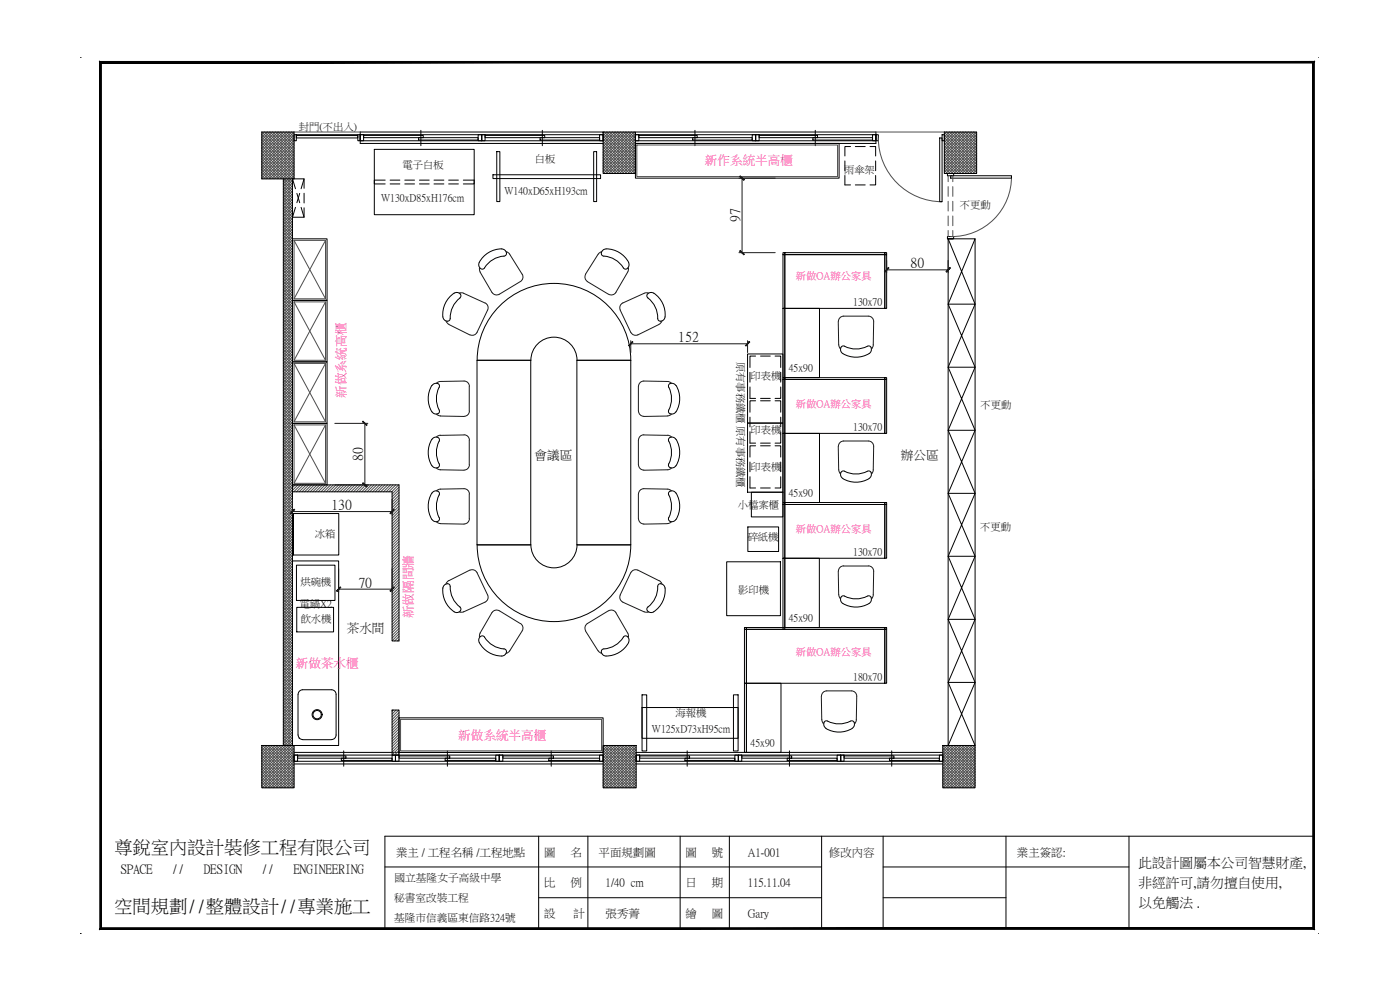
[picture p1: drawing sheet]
<svg xmlns="http://www.w3.org/2000/svg" width="420mm" height="297mm" viewBox="0 0 420 297" stroke-linecap="round" stroke-linejoin="round" font-family="sans-serif">
<g fill="none" stroke="#000" stroke-width=".3">
<path d="M24.1 17.2h.1M395.7 17.2h.1M161.7 250.9v27.7M176.4 250.9v27.7M204.1 250.9v27.7M218.9 250.9v27.7M246.6 250.9v27.7M265 250.9v27.7M301.9 250.9v27.7M338.8 250.9v27.7M394.2 250.9h-278.7v27.7M115.5 260.1h131.1"/>
<path d="M161.7 269.4h84.9M265 260.1h73.8M265 269.4h36.9M24.1 280.1h.1M395.7 280.1h.1"/>
</g>
<path d="M30.4 18.9h363.6l.4-.5zM30 18.4h364.4l-364 .5zM30 18.4l.4 260v-259.5zM30 18.4l.4 260-.4 .4zM30 278.8l364-.4h-363.6zM30 278.8l364-.4 .4 .4zM394 18.9v259.5l.4 .4zM394 18.9l.4-.5v260.4z" fill="#000" stroke="#000" stroke-width=".3"/>
<g fill="none" stroke="#000" stroke-width=".3">
<path d="M112.3 44.8h30v19.6h-30zM115.6 54h-3.3v1.2h3.3M117.1 55.2h2.9M117.1 54h2.9M121.5 55.2h2.9M121.5 54h2.9M125.9 55.2h2.9M125.9 54h2.9M130.2 55.2h3M130.2 54h3M134.6 55.2h3M134.6 54h3"/>
<path d="M139.1 54h3.2v1.2h-3.2M147.9 52.4h32.3v1.2h-32.3zM149.1 45.5h.9v15h-.9zM178.2 45.5h.9v15h-.9zM253.6 48.3v2.9M253.6 52.6v2.9h1.7M255.3 44h-1.7v2.8M256.7 44h3M256.7 55.5h3M261.1 44h1.7v2.8M262.8 52.6v2.9h-1.7M262.8 48.3v2.9"/>
<path d="M143.8 78.8a1.14 1.14 0 0 0 .1 1.5 1.14 1.14 0 0 0 1.5 .1M150.6 74.7l.7 .2 .7 1M150.6 74.7a7.7 7.7 0 0 0-6.8 4M152 75.9l-.3 .8a8.1 8.1 0 0 0-6.3 3.6M180.5 75.9l.1 .6 .6 .4M181.2 76.8a8 8 0 0 1 6.2 3.9 1.22 1.22 0 0 0 1.3-.6 1.22 1.22 0 0 0-.1-1.3M181.9 74.7l-.8 .2-.6 1M181.9 74.7a7.7 7.7 0 0 1 6.8 4M235 76.4h.5v16.1h-.5zM235 75.8h.5v.6h-.5zM235.5 75.8h30v.6h-30zM235.5 76.4h30v16.1h-30z"/>
<path d="M265.5 76.4h.6v16.1h-.6zM265.5 75.8h.6v.6h-.6zM132.9 95.1a1.12 1.12 0 0 0 .9 1.3 1.12 1.12 0 0 0 1.3-.9M136.3 88a1.11 1.11 0 0 1 1.5-.1 1.11 1.11 0 0 1 .2 1.5M136.3 87.9a7.7 7.7 0 0 0-3.4 7.2M138 89.4a7.5 7.5 0 0 0-2.9 6.2M194.4 88.2l-.3 .6 .3 .6M194.5 89.4a7.5 7.5 0 0 1 2.9 6.2M196.2 87.9a7.2 7.2 0 0 1 3.1 7.9 1 1 0 0 1-1.1 .6 1 1 0 0 1-.8-.9M196.2 88l-.7-.3-1.1 .5M235 92.5h.5v20.8h-.5zM235.5 92.5h10.4v20.8h-10.4z"/>
<path d="M129.6 115.6a7.7 7.7 0 0 0 0 8M129.6 115.7a1.11 1.11 0 0 1 1.4-.8 1.11 1.11 0 0 1 .8 1.3M131.8 116.2a7.5 7.5 0 0 0 0 6.8M202.9 115.7a1.11 1.11 0 0 0-1.4-.8 1.11 1.11 0 0 0-.8 1.3 7.4 7.4 0 0 1 0 6.8M202.9 115.6a7.1 7.1 0 0 1-.6 8.5 .98 .98 0 0 1-1.2 .1 .98 .98 0 0 1-.4-1.2M224.4 106.2h10.6v20.7h-10.6zM225.1 111.7v3M225.1 116.1v3.4h1.7M226.8 106.8h-1.7v3.5M228.2 106.8h3M228.2 119.5h3M232.6 106.8h1.7v3.5"/>
<path d="M234.3 116.1v3.4h-1.7M234.3 111.7v3M235 113.3v.6h.5v-.6h30v.6h-30v-.6zM235 113.9h.5v16.1h-.5zM235.5 113.9h30v16.1h-30zM252.3 104.4v.7a1.91 1.91 0 0 0 1.5 1.4 7.7 7.7 0 0 0 7-.4M253.5 103.9a7.5 7.5 0 0 0 6.8 0M253.5 103.9l-.7-.1-.5 .5M260.3 103.9l.7-.1 .5 .5M261.4 104.4l.1 .7-.7 1M265.5 113.9h.6v16.1h-.6zM265.5 113.3h.6v.6h-.6z"/>
<path d="M129.6 131.8a7.7 7.7 0 0 0 0 7.9M129.6 131.8a1.12 1.12 0 0 1 1.4-.7 1.12 1.12 0 0 1 .8 1.3M131.8 132.4a7.5 7.5 0 0 0 0 6.8M131.8 139.2a1.06 1.06 0 0 1-.6 1.2 1.06 1.06 0 0 1-1.3-.4l-.3-.3M131.8 123a.97 .97 0 0 1-.4 1.2 .97 .97 0 0 1-1.2-.1l-.6-.6M200.9 131.3l1-.1a2.53 2.53 0 0 1 1.8 2.3 6.8 6.8 0 0 1-1.4 6.8 .98 .98 0 0 1-1.2 0 .98 .98 0 0 1-.4-1.1 8 8 0 0 0-.1-7.3zM224.4 126.9h10.6v20.8h-10.6zM225.1 125.2v2.9M225.1 129.5v3.5h1.7M225.1 138.6v2.9M226.8 120.3h-1.7v3.4M226.8 133.8h-1.7v3.3"/>
<path d="M228.2 120.3h3M228.2 133h3M228.2 133.8h3M232.6 120.3h1.7v3.4M232.6 133.8h1.7v3.3M234.3 129.5v3.5h-1.7M234.3 125.2v2.9M234.3 138.6v2.9M235 130h.5v20.8h-.5zM235.5 130h10.4v20.8h-10.4zM88.1 154.1h13.6v12.4h-13.6zM129.6 147.9a7.7 7.7 0 0 0 0 8"/>
<path d="M129.6 148a1.12 1.12 0 0 1 1.4-.8 1.12 1.12 0 0 1 .8 1.3M131.8 148.5a7.5 7.5 0 0 0 0 6.8M131.8 155.3a1.06 1.06 0 0 1-.6 1.3 1.06 1.06 0 0 1-1.3-.4l-.3-.4M200.9 147.5l1-.2a2.53 2.53 0 0 1 1.8 2.3 6.8 6.8 0 0 1-1.4 6.8 .98 .98 0 0 1-1.2 .1 .98 .98 0 0 1-.4-1.2 8 8 0 0 0-.1-7.2zM224.4 158.1h9.3v7.4h-9.3zM225.1 143v3.4h1.7M225.5 147.7h9.5v7.4h-9.5zM228.2 146.4h3M234.3 143v3.4h-1.7M235 150.8v.6h.5v-.6h30v.6h-30v-.6zM235 151.4h.5v16.1h-.5zM235.5 151.4h30v16.1h-30z"/>
<path d="M252.9 143.6a7.7 7.7 0 0 0 7.9 0M253.5 141.4a7.5 7.5 0 0 0 6.8 0M253.5 141.4a1.06 1.06 0 0 0-1.3 .6 1.06 1.06 0 0 0 .4 1.3l.3 .3M260.3 141.4l.7-.1 .5 .5M261.4 141.8v1.2l-.6 .6M265.5 151.4h.6v16.1h-.6zM265.5 150.8h.6v.6h-.6zM89 169.6h11.5v10.6h-11.5zM132.9 176.4a7.7 7.7 0 0 0 3.4 7.2M134.2 175.2l-.7 .2-.6 1M134.2 175.1l.7 .2 .2 .7M135.1 176a7.5 7.5 0 0 0 2.9 6.1"/>
<path d="M197.4 176a8 8 0 0 1-3.2 6.5l.2 .8M198.3 175.1l-.7 .2-.2 .7M198.3 175.2l.7 .2 .6 1M199.6 176.4a7.7 7.7 0 0 1-3.4 7.2M218.1 168.6h16.1v16.1h-16.1zM235 167.5h.5v20.8h-.5zM235.5 167.5h10.4v20.8h-10.4zM253.5 178.9a7.5 7.5 0 0 0 6.8 0M253.5 178.9a1.08 1.08 0 0 0-1.3 .5 1.08 1.08 0 0 0 .4 1.4 7.5 7.5 0 0 0 8.2 .3M260.3 178.9l.7-.1 .5 .5M261.4 179.3v1.2l-.6 .6M89.1 182.2h11v7.4h-11z"/>
<path d="M138 182.1l.3 .6-.2 .6M138.1 183.4l-1.1 .4-.7-.2M145.4 191.2a1.07 1.07 0 0 0-1.3-.2 1.07 1.07 0 0 0-.4 1.4 7.1 7.1 0 0 0 7.6 4.2 1.01 1.01 0 0 0 .7-1 1.01 1.01 0 0 0-.8-.9 7.4 7.4 0 0 1-5.8-3.5M181.2 194.7a1.07 1.07 0 0 0-.8 1.1 1.07 1.07 0 0 0 1.1 1h.4M188.6 192.7a1.11 1.11 0 0 0 0-1.5 1.11 1.11 0 0 0-1.5 0 7.3 7.3 0 0 1-5.9 3.5M188.7 192.8a7.7 7.7 0 0 1-6.8 4M194.4 183.4l1.1 .4 .7-.2M223.4 188.8h.6v16.2h-.6zM223.4 188.3h.6v.5h-.6zM224 188.3h41.5v.5h-41.5zM224 188.8h41.5v16.2h-41.5zM235 188.3h.5v.5h-.5z"/>
<path d="M265.5 188.8h.6v16.2h-.6zM265.5 188.3h.6v.5h-.6zM192.7 212.3h28.8v9.2h-28.8zM192.7 208.5h1.4v16.8h-1.4zM220.1 208.5h1.4v16.8h-1.4zM223.4 205h.6v20.7h-.6zM224 205h10.4v20.7h-10.4zM255.2 216.4a8 8 0 0 1-7.2-.1 1.19 1.19 0 0 0-.9 1.1 1.19 1.19 0 0 0 .8 1.1M255.2 216.4a.97 .97 0 0 1 1.2 .3 .97 .97 0 0 1-.1 1.2 7 7 0 0 1-8.4 .7"/>
</g>
<g fill="none" stroke="#000" stroke-width=".3">
<path d="M88.9 40.4h18.5M190.7 43h61.1v10.5h-61.1zM87.8 71.7h10.4v18.4h-10.4zM285.9 71.7h-1.3v152l8-18.9-8-19 8-18.9-8-18.9 8-18.9-8-18.9 8-18.9h-8l8 18.9-8 18.9 8 18.9-8 18.9 8 18.9-8 19 8 18.9v-152M87.8 90.1h10.4v18.5h-10.4zM284.6 91.3l8-19.6h-8l8 19.6M87.8 108.6h10.4v18.4h-10.4zM143.2 108.1h16.1v55.4h-16.1zM143.2 108.1h16.1M143.2 108.1a23.1 23.1 0 0 1 23.1-23.1 23.1 23.1 0 0 1 23 23.1M159.3 108.1a6.9 6.9 0 0 1 7-6.9 6.9 6.9 0 0 1 6.9 6.9h16.1M173.1 108.1h16.2v55.4h-16.2z"/>
<path d="M284.6 110.2h8M87.8 127h10.4v18.5h-10.4zM284.6 129.1h8M87.8 145.5h31.9v46.8h-2v-44.7h-29.9M284.6 148h8M143.2 163.5h16.1M143.2 163.5a23.1 23.1 0 0 0 23.1 23 23.1 23.1 0 0 0 23-23h-16.2a6.9 6.9 0 0 1-6.9 6.9 6.9 6.9 0 0 1-6.9-6.9M284.6 166.9h8M284.6 185.8h8M117.7 213h2v13.6h-2zM119.7 215.4h61.3v10.3h-61.3zM284.6 204.8h8"/>
</g>
<!-- layer: HATCH -->
<g fill="none" stroke="#4d4d4d" stroke-width=".3">
<path d="M78.6 39.6l9.7 9.6M79.3 39.6l-.7 .8 9.7 9.7M79.4 39.6l8.9 8.8M80.2 39.6l-1.6 1.6 9.7 9.7M80.2 39.6l8.1 8M81 39.6l-2.4 2.4 9.7 9.7M81.1 39.6l7.2 7.2M81.8 39.6l-3.2 3.2M81.9 39.6l6.4 6.4M82.6 39.6l-4 4 9.7 9.7M82.7 39.6l5.6 5.6M83.4 39.6l-4.8 4.8 9.2 9.3"/>
<path d="M83.5 39.6l4.8 4.8M84.2 39.6l-5.6 5.6 8.4 8.5M84.3 39.6l4 3.9M85 39.6l-6.4 6.5 9.2 9.3M85.1 39.6l3.2 3.1M85.9 39.6l-7.3 7.3 6.7 6.8M86 39.6l2.3 2.3M86.7 39.6l-8.1 8.1 5.9 6M86.8 39.6l1.5 1.5M87.5 39.6l-8.9 8.9M87.6 39.6l.7 .6M88.3 39.7l-9.7 9.6 4.3 4.4"/>
<path d="M181.3 39.6l-.3 .3M181.4 39.6l9.3 9.3M182.1 39.6l-1.1 1.1M182.2 39.6l8.5 8.5M182.9 39.6l-1.9 1.9M183 39.6l7.7 7.7M183.8 39.6l-2.8 2.7M183.8 39.6l6.9 6.8M184.6 39.6l-3.6 3.6M184.6 39.6l6.1 6M185.4 39.6l-4.4 4.4M185.4 39.6l5.3 5.2"/>
<path d="M186.2 39.6l-5.2 5.2M186.3 39.6l4.4 4.5-8 8M187 39.6l-6 6M187.1 39.6l3.6 3.6M187.8 39.6l-6.8 6.8M187.9 39.6l2.8 2.8M188.6 39.6l-7.6 7.6M188.7 39.6l2 2M189.4 39.6l-8.4 8.4M189.6 39.6l1.1 1.2M190.3 39.6l-9.3 9.3M190.4 39.6l.3 .3"/>
<path d="M190.7 40l-9.7 9.7M283.4 39.7l9.7 9.6M284 39.6l-.6 .6M284.1 39.6l9 8.9M284.9 39.6l-1.5 1.4M285 39.6l8.1 8.1M285.7 39.6l-2.3 2.3M285.8 39.6l7.3 7.3M286.5 39.6l-3.1 3.1M286.6 39.6l6.5 6.4-6 6.1M287.3 39.6l-3.9 3.9M287.4 39.6l5.7 5.7"/>
<path d="M288.1 39.6l-4.7 4.7M288.2 39.6l4.9 4.9M289 39.6l-5.6 5.5M289 39.6l4.1 4.1M289.8 39.6l-6.4 6.4M289.8 39.6l3.3 3.2M290.6 39.6l-7.2 7.2M290.7 39.6l2.4 2.4-9.7 9.6M291.4 39.6l-8 8M291.5 39.6l1.6 1.6M292.2 39.6l-8.8 8.8M292.3 39.6l.8 .8"/>
<path d="M293 39.6l-9.6 9.6M78.6 48.5l5.1 5.2M78.6 42.8l9.7 9.7M85 59.9l2.8 2.8M85 59.1l2.8 2.8M85 58.3l2.8 2.8M85 57.5l2.8 2.8M85 56.7l2.8 2.8M85 55.9l2.8 2.8M85 55.1l2.8 2.7M85 54.3l2.8 2.7M85.3 53.7l2.5 2.5"/>
<path d="M85.7 53.7l-.7 .7M86.5 53.7l-1.5 1.5M87 53.7l.8 .9M87.3 53.7l-2.3 2.3M87.8 54l-2.8 2.8M87.8 54.9l-2.8 2.7M87.8 55.7l-2.8 2.7M87.8 56.5l-2.8 2.8M87.8 57.3l-2.8 2.8M87.8 58.2l-2.8 2.7M87.8 59l-2.8 2.7M87.8 59.8l-2.8 2.8"/>
<path d="M88.3 40.5l-9.7 9.7 3.5 3.5M88.3 41.3l-9.7 9.7 2.7 2.7M88.3 42.1l-9.7 9.7 1.9 1.9M88.3 42.9l-9.7 9.7 1 1.1M88.3 43.7l-9.7 9.7 .2 .3M88.3 44.6l-9.2 9.1M88.3 45.4l-8.3 8.3M88.3 46.2l-7.5 7.5M88.3 47l-6.7 6.7M88.3 47.8l-5.9 5.9M88.3 48.6l-5.1 5.1M88.3 49.4l-4.3 4.3"/>
<path d="M88.3 50.2l-3.5 3.5M88.3 51.1l-2.6 2.6M88.3 51.9l-1.8 1.8M88.3 52.7l-1 1M88.3 53.5l-.2 .2M181 40.8l9.7 9.8-1.5 1.5M181 51.4l.6 .7M181 50.6l1.4 1.5M181 49.8l2.2 2.3M181 49l3.1 3.1M181 48.2l3.9 3.9M181 47.4l4.7 4.7"/>
<path d="M181 46.6l5.5 5.5M181 45.7l6.3 6.4M181 44.9l7.1 7.2M181 44.1l8 8M181 43.3l8.8 8.8M181 42.4l9.6 9.7M181 41.6l9.7 9.7M181 40l9.7 9.7M190.7 40.8l-9.7 9.7M190.7 41.6l-9.7 9.7M190.7 42.4l-9.6 9.7M190.7 43.3l-8.8 8.8"/>
<path d="M190.7 44.9l-7.2 7.2M190.7 45.7l-6.4 6.4M190.7 46.5l-5.5 5.6M190.7 47.3l-4.7 4.8M190.7 48.2l-3.9 3.9M190.7 49l-3.1 3.1M190.7 49.8l-2.3 2.3M190.7 51.4l-.7 .7M283.4 42.1l9.7 9.7-.3 .3M283.4 51.9l.1 .2M283.4 51.1l1 1M283.4 50.3l1.8 1.8"/>
<path d="M283.4 49.5l2.6 2.6M283.4 48.7l3.4 3.4M283.4 47.8l4.2 4.3M283.4 47l5 5.1M283.4 46.2l5.8 5.9M283.4 45.4l6.7 6.7M283.4 44.6l7.5 7.5M283.4 43.8l8.3 8.3M283.4 43l9.1 9.1M283.4 41.3l9.7 9.7M283.4 40.5l9.7 9.7M293.1 40.3l-9.7 9.7"/>
<path d="M293.1 41.1l-9.7 9.7M293.1 42.8l-9.3 9.3M293.1 43.6l-8.5 8.5M293.1 44.4l-7.6 7.7M293.1 45.2l-6.8 6.9M293.1 46.8l-5.2 5.3M293.1 47.7l-4.4 4.4M293.1 48.5l-3.6 3.6M293.1 49.3l-2.7 2.8M293.1 50.1l-1.9 2M293.1 51l-1.1 1.1M85 79.5l2.8 2.8"/>
<path d="M85 78.7l2.8 2.8M85 77.9l2.8 2.8M85 77.1l2.8 2.7M85 76.3l2.8 2.7M85 75.4l2.8 2.8M85 74.6l2.8 2.8M85 73.8l2.8 2.8M85 73l2.8 2.8M85 72.2l2.8 2.8M85 71.4l2.8 2.8M85 70.6l2.8 2.7M85 69.8l2.8 2.7"/>
<path d="M85 68.9l2.8 2.8M85 68.1l2.8 2.8M85 67.3l2.8 2.7M85 66.5l2.8 2.7M85 65.6l2.8 2.8M85 64.8l2.8 2.8M85 64l2.8 2.8M85 63.2l2.8 2.8M85 62.4l2.8 2.8M85 61.6l2.8 2.7M85 60.8l2.8 2.7M87.8 60.6l-2.8 2.8"/>
<path d="M87.8 61.4l-2.8 2.8M87.8 62.2l-2.8 2.8M87.8 63l-2.8 2.8M87.8 63.9l-2.8 2.7M87.8 64.7l-2.8 2.7M87.8 65.5l-2.8 2.7M87.8 66.3l-2.8 2.8M87.8 67.1l-2.8 2.8M87.8 67.9l-2.8 2.8M87.8 68.7l-2.8 2.8M87.8 69.5l-2.8 2.8M87.8 70.4l-2.8 2.7"/>
<path d="M87.8 71.2l-2.8 2.7M87.8 72l-2.8 2.8M87.8 72.8l-2.8 2.8M87.8 73.6l-2.8 2.8M87.8 74.5l-2.8 2.7M87.8 75.3l-2.8 2.7M87.8 76.1l-2.8 2.8M87.8 76.9l-2.8 2.8M87.8 77.7l-2.8 2.8M87.8 78.5l-2.8 2.8M87.8 79.4l-2.8 2.7M85 99.9l2.8 2.8"/>
<path d="M85 99.1l2.8 2.8M85 98.3l2.8 2.7M85 97.5l2.8 2.7M85 96.6l2.8 2.8M85 95.8l2.8 2.8M85 95l2.8 2.8M85 94.2l2.8 2.8M85 93.4l2.8 2.8M85 92.6l2.8 2.7M85 91.8l2.8 2.7M85 91l2.8 2.7M85 90.1l2.8 2.8"/>
<path d="M85 89.3l2.8 2.8M85 88.5l2.8 2.8M85 87.7l2.8 2.8M85 86.9l2.8 2.7M85 86l2.8 2.8M85 85.2l2.8 2.8M85 84.4l2.8 2.8M85 83.6l2.8 2.8M85 82.8l2.8 2.7M85 82l2.8 2.7M85 81.1l2.8 2.8M85 80.3l2.8 2.8"/>
<path d="M87.8 80.2l-2.8 2.7M87.8 81l-2.8 2.7M87.8 81.8l-2.8 2.8M87.8 82.6l-2.8 2.8M87.8 83.4l-2.8 2.8M87.8 84.2l-2.8 2.8M87.8 85l-2.8 2.8M87.8 85.9l-2.8 2.7M87.8 86.7l-2.8 2.7M87.8 87.5l-2.8 2.8M87.8 88.3l-2.8 2.8M87.8 89.1l-2.8 2.8"/>
<path d="M87.8 89.9l-2.8 2.8M87.8 90.7l-2.8 2.8M87.8 91.6l-2.8 2.7M87.8 92.4l-2.8 2.8M87.8 93.2l-2.8 2.8M87.8 94l-2.8 2.8M87.8 94.9l-2.8 2.7M87.8 95.7l-2.8 2.7M87.8 96.5l-2.8 2.8M87.8 97.3l-2.8 2.8M87.8 98.1l-2.8 2.8M87.8 98.9l-2.8 2.8"/>
<path d="M87.8 99.7l-2.8 2.8M85 119.5l2.8 2.7M85 118.7l2.8 2.7M85 117.8l2.8 2.8M85 117l2.8 2.8M85 116.2l2.8 2.8M85 115.4l2.8 2.8M85 114.6l2.8 2.8M85 113.8l2.8 2.7M85 113l2.8 2.7M85 112.1l2.8 2.8M85 111.3l2.8 2.8"/>
<path d="M85 110.5l2.8 2.8M85 109.7l2.8 2.8M85 108.9l2.8 2.8M85 108.1l2.8 2.8M85 107.3l2.8 2.7M85 106.5l2.8 2.7M85 105.6l2.8 2.8M85 104.8l2.8 2.8M85 104l2.8 2.8M85 103.2l2.8 2.7M85 102.3l2.8 2.8M85 101.5l2.8 2.8"/>
<path d="M85 100.7l2.8 2.8M87.8 100.5l-2.8 2.8M87.8 101.4l-2.8 2.7M87.8 102.2l-2.8 2.7M87.8 103l-2.8 2.8M87.8 103.8l-2.8 2.8M87.8 104.6l-2.8 2.8M87.8 105.4l-2.8 2.8M87.8 106.2l-2.8 2.8M87.8 107.1l-2.8 2.7M87.8 107.9l-2.8 2.7M87.8 108.7l-2.8 2.7"/>
<path d="M87.8 109.5l-2.8 2.8M87.8 110.3l-2.8 2.8M87.8 111.2l-2.8 2.7M87.8 112l-2.8 2.8M87.8 112.8l-2.8 2.8M87.8 113.6l-2.8 2.8M87.8 114.4l-2.8 2.8M87.8 115.2l-2.8 2.8M87.8 116.1l-2.8 2.7M87.8 116.9l-2.8 2.7M87.8 117.7l-2.8 2.7M87.8 118.5l-2.8 2.8"/>
<path d="M87.8 119.3l-2.8 2.8M85 139.9l2.8 2.7M85 139.1l2.8 2.7M85 138.2l2.8 2.8M85 137.4l2.8 2.8M85 136.6l2.8 2.8M85 135.8l2.8 2.8M85 135l2.8 2.7M85 134.2l2.8 2.7M85 133.3l2.8 2.8M85 132.5l2.8 2.8M85 131.7l2.8 2.8"/>
<path d="M85 130.9l2.8 2.8M85 130.1l2.8 2.8M85 129.3l2.8 2.7M85 128.5l2.8 2.7M85 127.6l2.8 2.8M85 126.8l2.8 2.8M85 126l2.8 2.8M85 125.2l2.8 2.8M85 124.4l2.8 2.8M85 123.6l2.8 2.8M85 122.8l2.8 2.7M85 121.9l2.8 2.8"/>
<path d="M85 121.1l2.8 2.8M85 120.3l2.8 2.7M87.8 133.2l-2.8 2.7M87.8 138.9l-2.8 2.7M87.8 120.1l-2.8 2.8M87.8 120.9l-2.8 2.8M87.8 121.7l-2.8 2.8M87.8 122.6l-2.8 2.7M87.8 123.4l-2.8 2.7M87.8 124.2l-2.8 2.8M87.8 125l-2.8 2.8M87.8 125.8l-2.8 2.8"/>
<path d="M87.8 126.6l-2.8 2.8M87.8 127.5l-2.8 2.7M87.8 128.3l-2.8 2.7M87.8 129.1l-2.8 2.8M87.8 129.9l-2.8 2.8M87.8 130.7l-2.8 2.8M87.8 131.6l-2.8 2.7M87.8 132.4l-2.8 2.7M87.8 134l-2.8 2.8M87.8 134.8l-2.8 2.8M87.8 135.6l-2.8 2.8M87.8 136.4l-2.8 2.8"/>
<path d="M87.8 137.2l-2.8 2.8M87.8 138.1l-2.8 2.7M87.8 139.7l-2.8 2.8M85 159.5l2.8 2.7M85 158.7l2.8 2.7M85 157.8l2.8 2.8M85 157l2.8 2.8M85 156.2l2.8 2.7M85 155.4l2.8 2.7M85 154.5l2.8 2.8M85 153.7l2.8 2.8M85 152.9l2.8 2.8"/>
<path d="M85 152.1l2.8 2.8M85 151.3l2.8 2.8M85 150.5l2.8 2.7M85 149.7l2.8 2.7M85 148.8l2.8 2.8M85 148l2.8 2.8M85 147.2l2.8 2.8M85 146.4l2.8 2.8M85 145.6l2.8 2.8M85 144.8l2.8 2.7M85 144l2.8 2.7M85 143.2l2.8 2.7"/>
<path d="M85 142.3l2.8 2.8M85 141.5l2.8 2.8M85 140.7l2.8 2.8M87.8 145.5h.1M87.8 141.3l-2.8 2.8M87.8 142.1l-2.8 2.8M87.8 143.8l-2.8 2.7M87.8 145.4l-2.8 2.8M87.8 147.1l-2.8 2.7M87.8 140.5l-2.8 2.8M87.8 142.9l-2.8 2.8M87.8 144.6l-2.8 2.7"/>
<path d="M87.8 146.2l-2.8 2.8M87.8 147.9l-2.8 2.7M87.8 148.7l-2.8 2.8M87.8 149.5l-2.8 2.8M87.8 150.3l-2.8 2.8M87.8 151.1l-2.8 2.8M87.8 151.9l-2.8 2.8M87.8 152.7l-2.8 2.8M87.8 153.6l-2.8 2.7M87.8 154.4l-2.8 2.7M87.8 155.2l-2.8 2.8M87.8 156l-2.8 2.8"/>
<path d="M87.8 156.8l-2.8 2.8M87.8 157.6l-2.8 2.8M87.8 158.4l-2.8 2.8M87.8 159.3l-2.8 2.7M88.6 145.5l-.8 .8M89.4 145.5l-1.6 1.6M90.2 145.5l-2 2.1M91 145.5l-2 2.1M91.9 145.5l-2.1 2.1M92.7 145.5l-2.1 2.1M93.5 145.5l-2.1 2.1M94.3 145.5l-2.1 2.1"/>
<path d="M95.2 145.5l-2.1 2.1M96 145.5l-2.1 2.1M96.8 145.5l-2.1 2.1M97.6 145.5l-2.1 2.1M98.4 145.5l-2.1 2.1M99.2 145.5l-2.1 2.1M100 145.5l-2.1 2.1M100.8 145.5l-2.1 2.1M101.7 145.5l-2.1 2.1M102.5 145.5l-2.1 2.1M103.3 145.5l-2.1 2.1M104.1 145.5l-2.1 2.1"/>
<path d="M104.9 145.5l-2 2.1M105.7 145.5l-2 2.1M106.5 145.5l-2 2.1M107.4 145.5l-2.1 2.1M108.2 145.5l-2.1 2.1M109 145.5l-2.1 2.1M109.8 145.5l-2.1 2.1M110.6 145.5l-2 2.1M111.4 145.5l-2 2.1M112.3 145.5l-2.1 2.1M113.1 145.5l-2.1 2.1M113.9 145.5l-2.1 2.1"/>
<path d="M114.7 145.5l-2.1 2.1M115.5 145.5l-2.1 2.1M116.4 145.5l-2.2 2.1M117.2 145.5l-2.1 2.1M118 145.5l-2.1 2.1M118.8 145.5l-2.1 2.1M119.6 145.5l-2.1 2.1M119.7 152.7l-2 2.1M119.7 146.2l-2 2M119.7 147l-2 2M119.7 147.8l-2 2M119.7 148.6l-2 2.1"/>
<path d="M119.7 149.4l-2 2.1M119.7 150.2l-2 2.1M119.7 151l-2 2.1M119.7 151.9l-2 2.1M119.7 153.5l-2 2.1M119.7 154.3l-2 2.1M119.7 155.1l-2 2.1M119.7 155.9l-2 2.1M119.7 156.7l-2 2.1M119.7 157.6l-2 2M119.7 158.4l-2 2.1M119.7 159.2l-2 2.1"/>
<path d="M85 179.8l2.8 2.8M85 179l2.8 2.8M85 178.2l2.8 2.8M85 177.4l2.8 2.8M85 176.6l2.8 2.8M85 175.8l2.8 2.7M85 174.9l2.8 2.8M85 174.1l2.8 2.8M85 173.3l2.8 2.8M85 172.5l2.8 2.7M85 171.7l2.8 2.7M85 170.9l2.8 2.7"/>
<path d="M85 170l2.8 2.8M85 169.2l2.8 2.8M85 168.4l2.8 2.8M85 167.6l2.8 2.8M85 166.8l2.8 2.8M85 166l2.8 2.7M85 165.2l2.8 2.7M85 164.3l2.8 2.8M85 163.5l2.8 2.8M85 162.7l2.8 2.8M85 161.9l2.8 2.8M85 161.1l2.8 2.8"/>
<path d="M85 160.3l2.8 2.8M87.8 160.1l-2.8 2.7M87.8 160.9l-2.8 2.7M87.8 161.7l-2.8 2.8M87.8 162.5l-2.8 2.8M87.8 163.4l-2.8 2.7M87.8 164.2l-2.8 2.7M87.8 165l-2.8 2.8M87.8 165.8l-2.8 2.8M87.8 166.6l-2.8 2.8M87.8 167.4l-2.8 2.8M87.8 168.2l-2.8 2.8"/>
<path d="M87.8 169.1l-2.8 2.7M87.8 169.9l-2.8 2.7M87.8 170.7l-2.8 2.8M87.8 171.5l-2.8 2.8M87.8 172.3l-2.8 2.8M87.8 173.1l-2.8 2.8M87.8 173.9l-2.8 2.8M87.8 174.8l-2.8 2.7M87.8 175.6l-2.8 2.7M87.8 176.4l-2.8 2.8M87.8 177.2l-2.8 2.8M87.8 178l-2.8 2.8"/>
<path d="M87.8 178.8l-2.8 2.8M87.8 179.6l-2.8 2.8M119.7 168.2l-2 2.1M119.7 176.3l-2 2.1M119.7 160l-2 2.1M119.7 160.8l-2 2.1M119.7 161.7l-2 2M119.7 162.5l-2 2M119.7 163.3l-2 2M119.7 164.1l-2 2.1M119.7 164.9l-2 2.1M119.7 165.7l-2 2.1"/>
<path d="M119.7 166.5l-2 2.1M119.7 167.4l-2 2M119.7 169l-2 2.1M119.7 169.8l-2 2.1M119.7 170.6l-2 2.1M119.7 171.4l-2 2.1M119.7 172.2l-2 2.1M119.7 173l-2 2.2M119.7 173.9l-2 2.1M119.7 174.7l-2 2.1M119.7 175.5l-2 2.1M119.7 177.2l-2 2"/>
<path d="M119.7 178l-2 2M119.7 178.8l-2 2M119.7 179.6l-2 2.1M85 199.4l2.8 2.8M85 198.6l2.8 2.8M85 197.8l2.8 2.8M85 197l2.8 2.7M85 196.2l2.8 2.7M85 195.4l2.8 2.7M85 194.5l2.8 2.8M85 193.7l2.8 2.8M85 192.9l2.8 2.8"/>
<path d="M85 192.1l2.8 2.7M85 191.2l2.8 2.8M85 190.4l2.8 2.8M85 189.6l2.8 2.8M85 188.8l2.8 2.8M85 188l2.8 2.8M85 187.2l2.8 2.7M85 186.4l2.8 2.7M85 185.5l2.8 2.8M85 184.7l2.8 2.8M85 183.9l2.8 2.8M85 183.1l2.8 2.8"/>
<path d="M85 182.3l2.8 2.8M85 181.5l2.8 2.7M85 180.7l2.8 2.7M87.8 180.5l-2.8 2.7M87.8 181.3l-2.8 2.8M87.8 182.1l-2.8 2.8M87.8 182.9l-2.8 2.8M87.8 183.8l-2.8 2.7M87.8 184.6l-2.8 2.7M87.8 185.4l-2.8 2.7M87.8 186.2l-2.8 2.8M87.8 187l-2.8 2.8"/>
<path d="M87.8 187.8l-2.8 2.8M87.8 188.6l-2.8 2.8M87.8 189.4l-2.8 2.8M87.8 190.3l-2.8 2.7M87.8 191.1l-2.8 2.7M87.8 191.9l-2.8 2.8M87.8 192.7l-2.8 2.8M87.8 193.5l-2.8 2.8M87.8 194.3l-2.8 2.8M87.8 195.1l-2.8 2.8M87.8 196l-2.8 2.7M87.8 196.8l-2.8 2.7"/>
<path d="M87.8 197.6l-2.8 2.7M87.8 198.4l-2.8 2.8M87.8 199.2l-2.8 2.8M119.7 183.7l-2 2M119.7 191l-1.3 1.3M119.7 191.8l-.4 .5M119.7 180.4l-2 2.1M119.7 181.2l-2 2.1M119.7 182l-2 2.1M119.7 182.9l-2 2M119.7 184.5l-2 2M119.7 185.3l-2 2.1"/>
<path d="M119.7 186.1l-2 2.1M119.7 186.9l-2 2.1M119.7 187.7l-2 2.1M119.7 188.6l-2 2.1M119.7 189.4l-2 2.1M119.7 190.2l-2 2.1M85 219.8l2.8 2.8M85 219l2.8 2.8M85 218.2l2.8 2.7M85 217.4l2.8 2.7M85 216.5l2.8 2.8M85 215.7l2.8 2.8"/>
<path d="M85 214.9l2.8 2.8M85 214.1l2.8 2.8M85 213.3l2.8 2.8M85 212.5l2.8 2.8M85 211.7l2.8 2.7M85 210.8l2.8 2.8M85 210l2.8 2.8M85 209.2l2.8 2.7M85 208.4l2.8 2.7M85 207.6l2.8 2.7M85 206.7l2.8 2.8M85 205.9l2.8 2.8"/>
<path d="M85 205.1l2.8 2.8M85 204.3l2.8 2.8M85 203.5l2.8 2.8M85 202.7l2.8 2.7M85 201.9l2.8 2.7M85 201l2.8 2.8M85 200.2l2.8 2.8M87.8 200.1l-2.8 2.7M87.8 200.9l-2.8 2.8M87.8 201.7l-2.8 2.8M87.8 202.5l-2.8 2.8M87.8 203.3l-2.8 2.8"/>
<path d="M87.8 204.1l-2.8 2.8M87.8 204.9l-2.8 2.8M87.8 205.8l-2.8 2.7M87.8 206.6l-2.8 2.7M87.8 207.4l-2.8 2.8M87.8 208.2l-2.8 2.8M87.8 209l-2.8 2.8M87.8 209.8l-2.8 2.8M87.8 210.6l-2.8 2.8M87.8 211.5l-2.8 2.7M87.8 212.3l-2.8 2.7M87.8 213.1l-2.8 2.7"/>
<path d="M87.8 213.9l-2.8 2.8M87.8 214.7l-2.8 2.8M87.8 215.5l-2.8 2.8M87.8 216.4l-2.8 2.7M87.8 217.2l-2.8 2.7M87.8 218l-2.8 2.8M87.8 218.8l-2.8 2.8M87.8 219.6l-2.8 2.8M118.1 213l-.4 .4M118.9 213l-1.2 1.2M119.7 213l-2 2.1M119.7 213.8l-2 2.1"/>
<path d="M119.7 217.1l-2 2M119.7 218.7l-2 2.1M119.7 219.5l-2 2.1M119.7 214.6l-2 2.1M119.7 215.4l-2 2.1M119.7 216.3l-2 2M119.7 217.9l-2 2M78.6 235.7l.7 .7M78.6 234.8l1.5 1.6M78.6 234l2.3 2.4M78.6 233.2l3.1 3.2M78.6 232.4l3.9 4"/>
<path d="M78.6 231.5l4.8 4.9M78.6 230.7l5.6 5.7M78.6 229.9l6.4 6.5M78.6 229.1l7.2 7.3M78.6 228.3l8 8.1M78.6 227.5l8.8 8.9M78.6 226.7l9.7 9.6M78.6 225.8l9.7 9.7M78.6 225l9.7 9.7M78.6 224.2l9.7 9.7M78.9 223.7l9.4 9.4M79.2 223.7l-.6 .7"/>
<path d="M79.7 223.7l8.6 8.6M80 223.7l-1.4 1.5M80.5 223.7l7.8 7.8M80.8 223.7l-2.2 2.3M81.3 223.7l7 7M81.7 223.7l-3.1 3.1M82.1 223.7l6.2 6.1M82.5 223.7l-3.9 3.9M82.9 223.7l5.4 5.3M83.3 223.7l-4.7 4.7M83.7 223.7l4.6 4.5M84.1 223.7l-5.5 5.5"/>
<path d="M84.5 223.7l3.8 3.7M84.9 223.7l-6.3 6.3M85 223.1l.7 .7M85 222.2l1.5 1.6M85 221.4l2.4 2.4M85 220.6l2.8 2.8M85.4 223.7l2.9 2.9M85.8 223.7l-7.2 7.2M86.2 223.7l2.1 2M86.6 223.7l-8 8M87 223.7l1.3 1.2M87.4 223.7l-8.8 8.8"/>
<path d="M87.8 220.4l-2.8 2.8M87.8 221.3l-2.5 2.5M87.8 222.1l-1.7 1.7M87.8 222.9l-.9 .9M87.8 223.7l-.1 .1M87.8 223.7l.5 .4M88.2 223.7l-9.6 9.6M88.3 224.4l-9.7 9.7M88.3 225.2l-9.7 9.7M88.3 226l-9.7 9.7M88.3 226.9l-9.5 9.5M88.3 227.7l-8.7 8.7"/>
<path d="M88.3 228.5l-7.9 7.9M88.3 229.3l-7.1 7.1M88.3 230.2l-6.3 6.2M88.3 231l-5.5 5.4M88.3 231.8l-4.6 4.6M88.3 232.6l-3.8 3.8M88.3 233.4l-3 3M88.3 234.2l-2.2 2.2M88.3 235l-1.4 1.4M88.3 235.9l-.6 .5M119.7 224.4l-2 2.1M119.7 225.2l-1.3 1.4"/>
<path d="M119.7 221.9l-2 2.1M119.7 220.3l-2 2.1M119.7 221.1l-2 2.1M119.7 222.8l-2 2.1M119.7 223.6l-2 2.1M119.7 226l-.5 .6M181 235.7l.6 .7M181 234.9l1.4 1.5M181 234.1l2.2 2.3M181 233.3l3.1 3.1M181 232.5l3.9 3.9M181 231.7l4.7 4.7"/>
<path d="M181 230.9l5.5 5.5M181 230.1l6.3 6.3M181 229.2l7.1 7.2M181 228.4l7.9 8M181 227.6l8.8 8.8M181 226.8l9.6 9.6M181 226l9.9 9.9M181 225.2l9.9 9.9M181 224.4l9.9 9.9M181.1 223.7l9.8 9.8M181.5 223.7l-.5 .5M182 223.7l8.9 8.9"/>
<path d="M182.4 223.7l-1.4 1.3M182.8 223.7l8.1 8.1M183.2 223.7l-2.2 2.1M183.6 223.7l7.3 7.3M184 223.7l-3 2.9M184.4 223.7l6.5 6.5M184.8 223.7l-3.8 3.8M185.2 223.7l5.7 5.6M185.6 223.7l-4.6 4.6M186 223.7l4.9 4.8M186.4 223.7l-5.4 5.4M186.8 223.7l4.1 4"/>
<path d="M187.2 223.7l-6.2 6.2M187.6 223.7l3.3 3.2M188.1 223.7l-7.1 7M188.5 223.7l2.4 2.4M188.9 223.7l-7.9 7.8M189.3 223.7l1.6 1.6M189.7 223.7l-8.7 8.7M190.1 223.7l.8 .8M190.5 223.7l-9.5 9.5M190.9 224.1l-9.9 9.9M190.9 224.9l-9.9 9.9M190.9 225.7l-9.9 9.9"/>
<path d="M190.9 226.5l-9.8 9.9M190.9 227.4l-9 9M190.9 228.2l-8.2 8.2M190.9 229l-7.4 7.4M190.9 229.8l-6.6 6.6M190.9 230.6l-5.7 5.8M190.9 231.4l-4.9 5M190.9 232.2l-4.1 4.2M190.9 233l-3.3 3.4M190.9 233.9l-2.5 2.5M190.9 234.7l-1.7 1.7M190.9 235.5l-.8 .9"/>
<path d="M190.9 236.3v.1M282.9 226l9.7 9.7-.6 .7M282.9 235.8l.6 .6M282.9 234.9l1.5 1.5M282.9 234.1l2.3 2.3M282.9 233.3l3.1 3.1M282.9 232.5l3.9 3.9M282.9 231.7l4.7 4.7M282.9 230.9l5.5 5.5M282.9 230.1l6.3 6.3M282.9 229.3l7.2 7.1M282.9 228.4l8 8"/>
<path d="M282.9 227.6l8.8 8.8M282.9 226.8l9.6 9.6M282.9 225.2l9.7 9.7M282.9 224.4l9.7 9.6M283.1 223.7l9.5 9.6-3.1 3.1M283.5 223.7l-.6 .5M283.9 223.7l8.7 8.7M284.3 223.7l-1.4 1.3M284.7 223.7l7.9 7.9-4.7 4.8M285.1 223.7l-2.2 2.1M285.5 223.7l7.1 7.1M285.9 223.7l-3 2.9"/>
<path d="M286.4 223.7l6.2 6.3M286.8 223.7l-3.9 3.7M287.2 223.7l5.4 5.4M287.6 223.7l-4.7 4.6M288 223.7l4.6 4.6M288.4 223.7l-5.5 5.4M288.8 223.7l3.8 3.9-8.8 8.8M289.2 223.7l-6.3 6.2M289.6 223.7l3 3M290 223.7l-7.1 7M290.4 223.7l2.2 2.2-9.7 9.7M290.8 223.7l-7.9 7.8"/>
<path d="M291.2 223.7l1.4 1.4-9.7 9.7M291.6 223.7l-8.7 8.7M292 223.7l.6 .6M292.5 223.7l-9.6 9.5M292.6 224.3l-9.7 9.7M292.6 226.8l-9.6 9.6M292.6 228.4l-7.9 8M292.6 229.2l-7.1 7.2M292.6 230l-6.3 6.4M292.6 230.8l-5.5 5.6M292.6 232.4l-3.9 4M292.6 234.1l-2.2 2.3"/>
<path d="M292.6 234.9l-1.4 1.5"/>
</g>
<g fill="none" stroke="#000" stroke-width=".3">
<path d="M78.6 39.6h9.7v14.1h-9.7zM181 39.6v12.5h9.7v-12.5h-82.6v3.4h72.9M190.7 39.6h72.2v3.4h-72.2M283.4 39.6h9.7v12.5h-9.7zM85 53.7v170M87.8 53.7v170M78.6 223.7h9.7v12.7h-9.7zM88.3 225.7h92.7M88.3 229.2h92.7M181 223.7h9.9v12.7h-9.9zM190.9 225.7h92M190.9 229.2h92"/>
<path d="M282.9 223.7h9.7v12.7h-9.7z"/>
</g>
<path d="M88.3 39.6h19.8M262.9 39.6h20.5" fill="none" stroke="#4d4d4d" stroke-width=".3"/>
<!-- layer: z -->
<g fill="none" stroke="#000" stroke-width=".3">
<path d="M126.3 39.1v4.6M162.8 39.1v4.6M208.6 39.1v4.6M244.7 39.1v4.6M108.1 40.4h1v1.8h-1zM108.1 40.4h36.5v1.8h-36.5zM109.1 40.6h17.9v.7h-17.9zM125.6 41.3h17.9v.7h-17.9zM143.5 40.4h1.1v1.8h-1.1zM144.6 40.4h1v1.8h-1zM144.6 40.4h36.4v1.8h-36.4zM145.6 40.6h17.9v.7h-17.9z"/>
<path d="M162.1 41.3h17.8v.7h-17.8zM179.9 40.4h1.1v1.8h-1.1zM190.7 40.4h1v1.8h-1zM190.7 40.4h36.1v1.8h-36.1zM191.7 40.6h17.5v.7h-17.5zM207.9 41.3h17.8v.7h-17.8zM225.7 40.4h1.1v1.8h-1.1zM226.8 40.4h1v1.8h-1zM226.8 40.4h36.1v1.8h-36.1zM227.8 40.6h17.5v.7h-17.5zM244 41.3h17.9v.7h-17.9zM261.9 40.4h1v1.8h-1z"/>
<path d="M88.3 226.6h1v1.8h-1zM88.3 226.6h30.4v1.8h-30.4zM89.3 226.8h14.5v.7h-14.5zM102.4 227.5h15.3v.7h-15.3zM103.2 225.3v4.6M117.7 226.6h1v1.8h-1zM118.7 226.6h1v1.8h-1zM118.7 226.6h31.1v1.8h-31.1zM119.7 226.8h15.3v.7h-15.3zM133.6 227.5h15.2v.7h-15.2zM134.3 225.3v4.6M148.8 226.6h1v1.8h-1z"/>
<path d="M149.8 226.6h1.1v1.8h-1.1zM149.8 226.6h31.2v1.8h-31.2zM150.9 226.8h15.2v.7h-15.2zM164.7 227.5h15.2v.7h-15.2zM165.4 225.3v4.6M179.9 226.6h1.1v1.8h-1.1zM190.9 226.6h1.1v1.8h-1.1zM190.9 226.6h30.7v1.8h-30.7zM192 226.8h15v.7h-15zM205.6 227.5h14.9v.7h-14.9zM206.2 225.3v4.6M220.5 226.6h1.1v1.8h-1.1z"/>
<path d="M221.6 226.6h1v1.8h-1zM221.6 226.6h30.7v1.8h-30.7zM222.6 226.8h15v.7h-15zM236.2 227.5h15v.7h-15zM236.9 225.3v4.6M251.2 226.6h1.1v1.8h-1.1zM252.3 226.6h1v1.8h-1zM252.3 226.6h30.6v1.8h-30.6zM253.3 226.8h15v.7h-15zM266.9 227.5h15v.7h-15zM267.6 225.3v4.6M281.9 226.6h1v1.8h-1z"/>
</g>
<path d="M88.3 40.4h.6v1.8h-.6zM88.9 40.7h18.5v.7h-18.5zM107.4 40.4h.7v1.8h-.7zM262.9 40.4h.7v1.8h-.7zM282 41.4h.7v19.1h-.7zM282.7 40.4h.7v1.8h-.7zM284.3 52.1h1.9v.6h-1.9zM285.3 52.7h18.3v.8h-18.3zM284.3 71h1.9v.7h-1.9z" fill="none" stroke="#000" stroke-width=".3"/>
<path d="M263.6 41.4a19.2 19.2 0 0 0 19.2 19.1M303.6 52.7a17.9 17.9 0 0 1-18.3 18.3" fill="none" stroke="#4d4d4d" stroke-width=".3"/>
<g fill="none" stroke="#4d4d4d" stroke-width=".3">
<path d="M191.1 43.5h60.3v9.5h-60.3zM284.6 52.7v1.8M284.6 56v2.9M285.9 52.7v1.8M285.9 56v2.9M88.3 72.1h9.4v17.5h-9.4zM88.3 72.1l9.4 17.5M97.7 72.1l-9.4 17.5M284.6 60.4v2.9M284.6 64.8v2.9M284.6 69.2v1.8M285.9 60.4v2.9"/>
<path d="M285.9 64.8v2.9M285.9 69.2v1.8M88.3 90.6h9.4v17.5h-9.4zM88.3 90.6l9.4 17.5M97.7 90.6l-9.4 17.5M88.3 109h9.4v17.6h-9.4zM88.3 109l9.4 17.6M97.7 109l-9.4 17.6M88.3 127.5h9.4v17.5h-9.4zM88.3 127.5l9.4 17.5M97.7 127.5l-9.4 17.5M120.2 215.8h60.3v9.5h-60.3z"/>
</g>
<g fill="none" stroke="#000" stroke-width=".3">
<path d="M87.8 168.3h13.8v55.4h-13.8zM89.4 208.4v12.1M89.5 208.3a1.38 1.38 0 0 1 1.4-1.3h8.6a1.38 1.38 0 0 1 1.4 1.3v12.2a1.38 1.38 0 0 1-1.4 1.4h-8.7a1.45 1.45 0 0 1-1.3-1.4"/>
<circle cx="95.2" cy="214.4" r="1.5"/>
<circle cx="95.2" cy="214.4" r="1.25"/>
</g>
<!-- layer: 5N -->
<path d="M87.8 53.7h3.5v2.8M87.8 53.7v2.8M87.8 58v2.9M87.8 53.7l.9 2.9M89.1 58l.8 2.8M89.9 58l-.8 2.8M91.3 58v2.9M91.3 53.7l-.9 2.9M87.8 62.3v2.9h3.5v-2.9M88.7 62.2l-.9 3M90.4 62.2l.9 3" fill="none" stroke="#000" stroke-width=".3"/>
<g fill="none" stroke="#1a1a1a" stroke-width=".3">
<path d="M221.8 53.5h10.8M222.7 53.5v22.3M221.8 75.8h10.8M266.1 78.1v3.8M284.6 78.1v3.8M266.1 81h18.5M189.3 102.2v3.6M189.3 103.2h35.1M224.4 102.2v3.6M100.5 127h9.9M109.5 127v18.5M87.8 149.8v4.6"/>
<path d="M87.8 153.5h29.9M100.5 145.5h9.9M117.7 149.8v4.6M101.6 170.6v7.1M101.6 176.8h16.1M117.7 170.6v7.1"/>
</g>
<!-- layer: 0 -->
<g fill="#1a1a1a" stroke="#1a1a1a" stroke-width=".3">
<path d="M108.9 126.5l1.1 1.2 .1-.2zM109 126.4l1.1 1.1-1.2-1z"/>
<path d="M109 144.9l-.1 .1 1.2 1zM108.9 145l1.2 1-.1 .1z"/>
<path d="M88.3 152.8l-1 1.3 1.1-1.2zM88.3 152.8l-1 1.3-.1-.1z"/>
<path d="M118.2 152.8l-1.2 1.2 .2 .1zM118.2 152.8l.1 .1-1.1 1.2z"/>
<path d="M266.6 80.3l-1 1.3 1.2-1.2zM265.5 81.5l1.1-1.2-1 1.3z"/>
<path d="M283.9 81.5l.1 .1 1.1-1.3zM285.1 80.3l.1 .1-1.2 1.2z"/>
<path d="M222.2 75.2l-.2 .1 1.3 1zM222 75.3l1.3 1-.1 .1z"/>
<path d="M222 52.9l1.2 1.2 .1-.1zM222 52.9l.2-.1 1.1 1.2z"/>
<path d="M102.1 176.1l-1 1.3 1.2-1.1zM102.1 176.1l-1 1.3-.1-.1z"/>
<path d="M117 177.3l.2 .1 1-1.3zM118.2 176.1l.1 .2-1.1 1.1z"/>
<path d="M189.8 102.5l-1 1.3 1.1-1.2zM189.8 102.5l-1 1.3-.1-.1z"/>
<path d="M223.7 103.7l.1 .1 1.1-1.3zM224.9 102.5l.1 .1-1.2 1.2z"/>
</g>
<g fill="none" stroke="#1a1a1a" stroke-width=".3">
<path d="M151.9 75.5l.9 .5 3.9 6.3a1.59 1.59 0 0 1-.5 2.2M179.5 76.3l-3.8 6M180.6 75.5l-1.1 .8M133.8 96.3l.9 1M134.7 97.4l6.3 3.1M137.8 87.9l1.4 .1M139.1 88l6.5 2.9M143.9 80.3l.2 1.3M144.1 81.6l3.6 6.1a1.59 1.59 0 0 0 2.1 .6l6.4-3.8M145.6 90.9a1.59 1.59 0 0 1 .7 2.1M146.3 93l-3.1 6.7a1.59 1.59 0 0 1-2.1 .8M175.8 82.3a1.59 1.59 0 0 0 .5 2.2"/>
<path d="M176.3 84.5l6.3 3.8M184.8 87.7a1.59 1.59 0 0 1-2.1 .6M188.6 80.3l-.2 1.3-3.6 6.1M194.7 87.9l-1.4 .1-6.4 2.9a1.63 1.63 0 0 0-.8 2.1l3.2 6.7a1.59 1.59 0 0 0 2.1 .8M197.8 97.4l-6.4 3.1M198.7 96.3l-.9 1M251.6 96.5l.1 7 .6 1.2M253.2 94.9h7.4M253.2 94.9a1.59 1.59 0 0 0-1.6 1.5M260.6 94.9a1.59 1.59 0 0 1 1.6 1.5M262.2 96.5l-.1 7-.6 1.2M131 115l1.2-.5 7.1-.2a1.59 1.59 0 0 1 1.6 1.6"/>
<path d="M140.8 115.9v7.4M201.5 115l-1.2-.5-7.1-.2a1.65 1.65 0 0 0-1.6 1.6v7.4a1.59 1.59 0 0 0 1.6 1.6l7.1-.1M131 124.3l1.2 .5M132.2 130.6l7.1-.1a1.59 1.59 0 0 1 1.6 1.5M132.2 130.6l-1.2 .5M140.8 132.1v7.4M140.9 139.5a1.65 1.65 0 0 1-1.6 1.6l-7.1-.1-1.2-.6M140.9 123.3a1.59 1.59 0 0 1-1.6 1.6l-7.1-.1M200.3 130.6l-7.1-.1a1.65 1.65 0 0 0-1.6 1.6v7.4a1.65 1.65 0 0 0 1.6 1.6l7.1-.1 1.2-.6M200.3 130.6l1.2 .5M201.5 124.3l-1.2 .5M251.6 133.9l.1 7.1 .6 1.2"/>
<path d="M253.2 132.3h7.4M253.2 132.3a1.59 1.59 0 0 0-1.6 1.6M260.6 132.3a1.59 1.59 0 0 1 1.6 1.6l-.1 7.1-.6 1.2M131 156.6l1.2 .5 7.1 .2M131 147.3l1.2-.5 7.1-.2a1.59 1.59 0 0 1 1.6 1.6M140.8 148.2v7.4M140.9 155.6a1.59 1.59 0 0 1-1.6 1.6M191.6 148.2v7.4a1.59 1.59 0 0 0 1.6 1.6M201.5 156.6l-1.2 .5-7.1 .2M201.5 147.3l-1.2-.5-7.1-.2a1.59 1.59 0 0 0-1.6 1.6M134.7 174.2l-.9 1M141 171.1l-6.3 3.1"/>
<path d="M141.1 171.1a1.59 1.59 0 0 1 2.1 .7l3.1 6.7M146.3 178.5a1.59 1.59 0 0 1-.7 2.1M191.4 171.1l6.4 3.1 .9 1M191.4 171.1a1.59 1.59 0 0 0-2.1 .7l-3.2 6.7a1.65 1.65 0 0 0 .8 2.1l6.4 3M251.6 171.4l.1 7.1M251.7 178.4l.6 1.3M253.2 169.8h7.4M253.2 169.8a1.59 1.59 0 0 0-1.6 1.6M260.6 169.8a1.59 1.59 0 0 1 1.6 1.6l-.1 7.1M262.1 178.4l-.6 1.3M139.2 183.5l-1.4 .1M144.1 189.9l-.2 1.4"/>
<path d="M145.6 180.7l-6.5 2.9M149.8 183.3a1.59 1.59 0 0 0-2.1 .5l-3.6 6.1M149.8 183.2l6.4 3.9M153 195.2l-1.1 .8M156.2 187.1a1.59 1.59 0 0 1 .5 2.2M156.7 189.3l-3.7 6M175.7 189.3l3.8 6M176.3 187.1a1.59 1.59 0 0 0-.5 2.2M179.5 195.2l1.1 .8M182.6 183.2l-6.3 3.9M182.7 183.3a1.59 1.59 0 0 1 2.1 .5M184.8 183.8l3.6 6.1"/>
<path d="M188.4 189.9l.2 1.4M193.3 183.5l1.4 .1M246.5 208.9l.1 7.1M246.5 208.9a1.59 1.59 0 0 1 1.6-1.6h7.4a1.59 1.59 0 0 1 1.6 1.6l-.1 7.1M246.7 215.9l.5 1.3M257 215.9l-.5 1.3"/>
</g>
<g font-size="5.5">
<text x="34.3" y="256">尊銳室內設計裝修工程有限公司</text>
<text x="34.3" y="273.7">空間規劃//整體設計//專業施工</text>
</g>
<g font-size="4.1">
<text x="221.9" y="66.7" transform="rotate(-90 221.9 66.7)">97</text>
<text x="273.2" y="80.2">80</text>
<text x="203.6" y="102.4">152</text>
<text x="108.7" y="138.3" transform="rotate(-90 108.7 138.3)">80</text>
<text x="99.5" y="152.7">130</text>
<text x="107.6" y="176">70</text>
<text x="341.7" y="260">此設計圖屬本公司智慧財產,</text>
<text x="341.7" y="266.1">非經許可,請勿擅自使用,</text>
<text x="341.7" y="272.1">以免觸法 .</text>
</g>
<g font-size="3.8" fill="#ff007f">
<text x="211.6" y="49.3">新作系統半高櫃</text>
<text x="103.4" y="119.3" transform="rotate(-90 103.4 119.3)">新做系統高櫃</text>
<text x="123.7" y="185.5" transform="rotate(-90 123.7 185.5)">新做隔間牆</text>
<text x="88.8" y="200.1">新做茶水櫃</text>
<text x="137.5" y="221.7">新做系統半高櫃</text>
</g>
<g font-size="3.8">
<text x="160.4" y="137.7">會議區</text>
<text x="270.4" y="137.6">辦公區</text>
<text x="104.1" y="189.7">茶水間</text>
<text x="36.2" y="261.9">SPACE</text>
<text x="51.6" y="261.9">//</text>
<text x="61.2" y="261.9">DESIGN</text>
<text x="78.5" y="261.9">//</text>
<text x="88.1" y="261.9">ENGINEERING</text>
</g>
<g font-size="3.4">
<text x="118.9" y="256.7">業主 / 工程名稱 /工程地點</text>
<text x="163.3" y="256.7">圖</text>
<text x="171.2" y="256.7">名</text>
<text x="179.6" y="256.7">平面規劃圖</text>
<text x="205.8" y="256.7">圖</text>
<text x="213.7" y="256.7">號</text>
<text x="224.4" y="256.7">A1-001</text>
<text x="248.8" y="256.7">修改內容</text>
<text x="305.2" y="256.7">業主簽認:</text>
<text x="163.3" y="266">比</text>
<text x="171.2" y="266">例</text>
<text x="181.8" y="266">1/40 cm</text>
<text x="205.8" y="266">日</text>
<text x="213.7" y="266">期</text>
<text x="224.4" y="266">115.11.04</text>
<text x="163.3" y="275.2">設</text>
<text x="172.1" y="275.2">計</text>
<text x="181.8" y="275.2">張秀菁</text>
<text x="205.8" y="275.2">繪</text>
<text x="213.7" y="275.2">圖</text>
<text x="224.4" y="275.2">Gary</text>
</g>
<g font-size="3.2">
<text x="118.4" y="264.5">國立基隆女子高級中學</text>
<text x="118.3" y="270.4">秘書室改裝工程</text>
<text x="118.3" y="276.4">基隆市信義區東信路324號</text>
</g>
<g font-size="3.1">
<text x="89.7" y="39">封門(不出入)</text>
<text x="120.8" y="50.5">電子白板</text>
<text x="160.6" y="48.5">白板</text>
<text x="253.3" y="51.8">雨傘架</text>
<text x="151.4" y="58.2">W140xD65xH193cm</text>
<text x="114.4" y="60.3">W130xD85xH176cm</text>
<text x="288.1" y="62.4">不更動</text>
<text x="256.1" y="91.5">130x70</text>
<text x="221.3" y="108.5" transform="rotate(90 221.3 108.5)">原有事務鐵櫃 原有事務鐵櫃</text>
<text x="225.2" y="113.9">印表機</text>
<text x="236.7" y="111.4">45x90</text>
<text x="294.3" y="122.4">不更動</text>
<text x="225.2" y="129.9">印表機</text>
<text x="256.1" y="129">130x70</text>
<text x="225.2" y="141.1">印表機</text>
<text x="236.7" y="149">45x90</text>
<text x="221.4" y="152.3">小檔案櫃</text>
<text x="94.5" y="161.2">冰箱</text>
<text x="294.2" y="159">不更動</text>
<text x="224.4" y="162.1">碎紙機</text>
<text x="256.1" y="166.5">130x70</text>
<text x="90.2" y="175.7">烘碗機</text>
<text x="221.5" y="177.9">影印機</text>
<text x="89.9" y="182">電鍋X2</text>
<text x="90.2" y="186.7">飲水機</text>
<text x="236.7" y="186.4">45x90</text>
<text x="256.1" y="203.9">180x70</text>
<text x="202.8" y="214.9">海報機</text>
<text x="195.7" y="219.7">W125xD73xH95cm</text>
<text x="225.2" y="223.9">45x90</text>
</g>
<g font-size="3.1" fill="#ff007f">
<text x="238.9" y="83.7">新做OA辦公家具</text>
<text x="238.9" y="122">新做OA辦公家具</text>
<text x="238.9" y="159.6">新做OA辦公家具</text>
<text x="238.9" y="196.6">新做OA辦公家具</text>
</g>
</svg>
